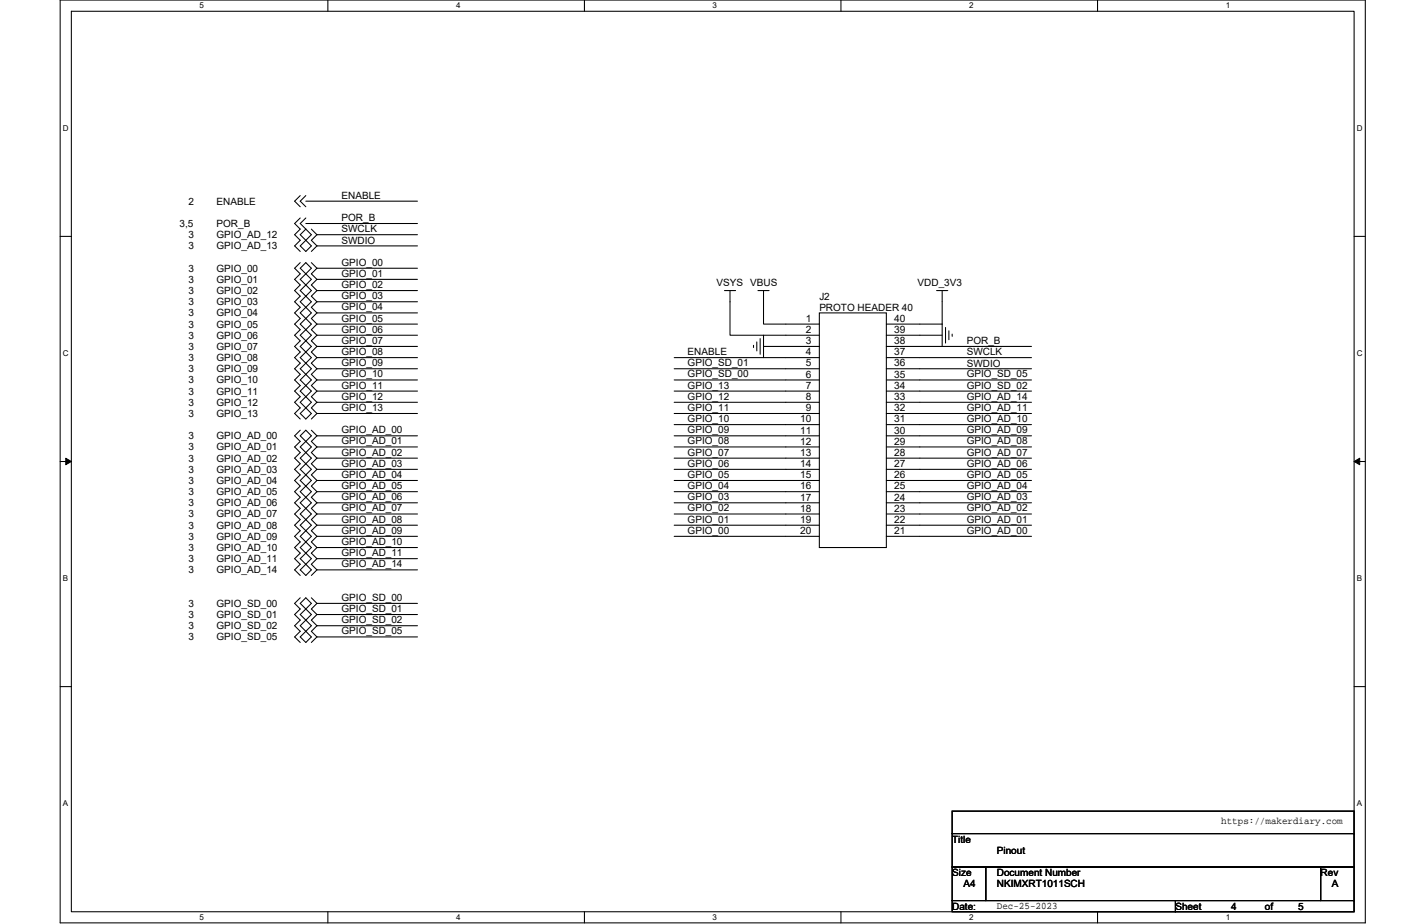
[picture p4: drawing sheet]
<svg xmlns="http://www.w3.org/2000/svg" width="432mm" height="279mm" viewBox="0 0 432 279" stroke-linecap="round" stroke-linejoin="round" font-family="sans-serif">
<path d="M18.2 0h394.9v279.1h-394.9zM21.6 3.4h388.1v272.3h-388.1z" fill="none" stroke="#000" stroke-width=".32"/>
<g fill="#fff">
<path d="M60.4 .4h1.3v2.7h-1.3z"/>
<path d="M60.4 276h1.3v2.7h-1.3z"/>
</g>
<path d="M99.2 0v3.4M99.2 275.7v3.4" fill="none" stroke="#000" stroke-width=".32"/>
<g fill="#fff">
<path d="M138 .4h1.3v2.7h-1.3z"/>
<path d="M138 276h1.3v2.7h-1.3z"/>
</g>
<path d="M176.8 0v3.4M176.8 275.7v3.4" fill="none" stroke="#000" stroke-width=".32"/>
<g fill="#fff">
<path d="M215.6 .4h1.4v2.7h-1.4z"/>
<path d="M215.6 276h1.4v2.7h-1.4z"/>
</g>
<path d="M254.5 0v3.4M254.5 275.7v3.4" fill="none" stroke="#000" stroke-width=".32"/>
<g fill="#fff">
<path d="M293.3 .4h1.3v2.7h-1.3z"/>
<path d="M293.3 276h1.3v2.7h-1.3z"/>
</g>
<path d="M332.1 0v3.4M332.1 275.7v3.4" fill="none" stroke="#000" stroke-width=".32"/>
<g fill="#fff">
<path d="M370.9 .4h1.3v2.7h-1.3z"/>
<path d="M370.9 276h1.3v2.7h-1.3z"/>
<path d="M19 37.4h1.8v2.8h-1.8z"/>
<path d="M410.6 37.4h1.7v2.8h-1.7z"/>
<path d="M19 105.5h1.8v2.7h-1.8z"/>
<path d="M410.6 105.5h1.7v2.7h-1.7z"/>
</g>
<path d="M18.2 71.5h3.4M409.7 71.5h3.4" fill="none" stroke="#000" stroke-width=".32"/>
<g fill="#fff">
<path d="M19 173.6h1.7v2.7h-1.7z"/>
<path d="M410.6 173.6h1.6v2.7h-1.6z"/>
</g>
<path d="M18.2 139.6h3.4M409.7 139.6h3.4" fill="none" stroke="#000" stroke-width=".32"/>
<path d="M19.9 138.6l1.7 1-1.7 .9zM409.7 139.6l1.7-1v1.9z" fill="#000" stroke="#000" stroke-width=".3"/>
<g fill="#fff">
<path d="M19 241.7h1.7v2.7h-1.7z"/>
<path d="M410.5 241.7h1.7v2.7h-1.7z"/>
</g>
<g fill="none" stroke="#000" stroke-width=".32">
<path d="M90.8 59.1l-1.6 1.7 1.6 1.7M92.5 59.1l-1.7 1.7 1.7 1.7M90.8 74.4l1.7-1.7 1.7 1.7-1.7 1.6zM90.8 65.9l-1.6 1.7 1.6 1.7-1.6 1.7 1.6 1.7-1.6 1.7 1.6 1.6M90.8 79.4l-1.6 1.7 1.6 1.7-1.6 1.7 1.6 1.7-1.6 1.7 1.6 1.7-1.6 1.6 1.6 1.7-1.6 1.7 1.6 1.7-1.6 1.7 1.6 1.7-1.6 1.7 1.6 1.7-1.6 1.7 1.6 1.6-1.6 1.7 1.6 1.7-1.6 1.7 1.6 1.7-1.6 1.7 1.6 1.7-1.6 1.7 1.6 1.7-1.6 1.6 1.6 1.7-1.6 1.7 1.6 1.7M92.5 60.8h33.8M92.5 67.6h33.8M92.5 65.9l-1.7 1.7 1.7 1.7M92.5 69.3l-1.7 1.7 1.7 1.7M92.5 69.3l1.7 1.7-1.7 1.7M94.2 69.3l1.7 1.7M94.2 79.4l1.7 1.7"/>
<path d="M95.9 71l-1.7 1.7 1.7 1.7M95.9 74.4l-1.7 1.6M95.9 71h30.4M95.9 74.4h30.4M90.8 81.1l1.7-1.7 1.7 1.7-1.7 1.7zM92.5 82.8l-1.7 1.7 1.7 1.7M92.5 86.2l-1.7 1.7 1.7 1.7M92.5 89.6l-1.7 1.6 1.7 1.7M92.5 92.9l-1.7 1.7 1.7 1.7M92.5 96.3l-1.7 1.7 1.7 1.7M92.5 99.7l-1.7 1.7 1.7 1.7M92.5 82.8l1.7 1.7-1.7 1.7"/>
<path d="M92.5 86.2l1.7 1.7-1.7 1.7M92.5 89.6l1.7 1.6-1.7 1.7M92.5 92.9l1.7 1.7-1.7 1.7M92.5 96.3l1.7 1.7-1.7 1.7M92.5 99.7l1.7 1.7-1.7 1.7M95.9 84.5l-1.7 1.7 1.7 1.7M95.9 87.9l-1.7 1.7 1.7 1.6M95.9 91.2l-1.7 1.7 1.7 1.7M95.9 94.6l-1.7 1.7 1.7 1.7M95.9 98l-1.7 1.7 1.7 1.7M95.9 81.1h30.4M95.9 84.5h30.4"/>
<path d="M95.9 87.9h30.4M95.9 91.2h30.4M95.9 94.6h30.4M95.9 98h30.4M95.9 81.1l-1.7 1.7 1.7 1.7M219.2 87.9h3.4M220.9 87.9v13.5h27M229.3 87.9h3.4M231 87.9v10.1h16.9M247.9 94.6h20.3v71h-20.3zM268.2 98h16.9M283.4 87.9h3.4"/>
<path d="M285.1 87.9v10.1M285.1 98v6.8M286.1 99v4.7M92.5 103.1l-1.7 1.7 1.7 1.6M92.5 106.4l-1.7 1.7 1.7 1.7M92.5 109.8l-1.7 1.7 1.7 1.7M92.5 113.2l-1.7 1.7 1.7 1.7M92.5 116.6l-1.7 1.7 1.7 1.7M92.5 120l-1.7 1.6 1.7 1.7M92.5 103.1l1.7 1.7-1.7 1.6M92.5 106.4l1.7 1.7-1.7 1.7M92.5 109.8l1.7 1.7-1.7 1.7"/>
<path d="M92.5 113.2l1.7 1.7-1.7 1.7M92.5 116.6l1.7 1.7-1.7 1.7M92.5 120l1.7 1.6-1.7 1.7M95.9 101.4l-1.7 1.7 1.7 1.7M95.9 104.8l-1.7 1.6 1.7 1.7M95.9 108.1l-1.7 1.7 1.7 1.7M95.9 111.5l-1.7 1.7 1.7 1.7M95.9 114.9l-1.7 1.7 1.7 1.7M95.9 118.3l-1.7 1.7 1.7 1.6M95.9 101.4h30.4M95.9 104.8h30.4M95.9 108.1h30.4"/>
<path d="M95.9 111.5h30.4M95.9 114.9h30.4M95.9 118.3h30.4M204 108.1h43.9M204 111.5h43.9M204 114.9h43.9M204 118.3h43.9M228 104.4v.7M229 103.4v2.7M230 102.4v4.7M231 104.8h16.9M231 101.4v6.7"/>
<path d="M268.2 118.3h43.9M268.2 114.9h43.9M268.2 111.5h43.9M268.2 108.1h43.9M268.2 104.8h43.9M268.2 101.4h16.9M287.1 100v2.7M288.1 101v.7M90.8 125l1.7-1.7 1.7 1.7-1.7 1.7zM90.8 131.8l1.7-1.7 1.7 1.7-1.7 1.7zM90.8 130.1l-1.6 1.7 1.6 1.7-1.6 1.6 1.6 1.7-1.6 1.7 1.6 1.7-1.6 1.7 1.6 1.7-1.6 1.7 1.6 1.7-1.6 1.7 1.6 1.7-1.6 1.6 1.6 1.7-1.6 1.7 1.6 1.7-1.6 1.7 1.6 1.7-1.6 1.7 1.6 1.7-1.6 1.7 1.6 1.7-1.6 1.6 1.6 1.7-1.6 1.7 1.6 1.7M92.5 133.5l-1.7 1.6 1.7 1.7"/>
<path d="M92.5 136.8l-1.7 1.7 1.7 1.7M92.5 133.5l1.7 1.6-1.7 1.7M92.5 136.8l1.7 1.7-1.7 1.7M94.2 130.1l1.7 1.7M95.9 121.6l-1.7 1.7 1.7 1.7M95.9 125l-1.7 1.7M95.9 131.8l-1.7 1.7 1.7 1.6M95.9 135.1l-1.7 1.7 1.7 1.7M95.9 138.5l-1.7 1.7 1.7 1.7M95.9 121.6h30.4M95.9 125h30.4M95.9 131.8h30.4"/>
<path d="M95.9 135.1h30.4M95.9 138.5h30.4M204 121.6h43.9M204 125h43.9M204 128.4h43.9M204 131.8h43.9M204 135.1h43.9M204 138.5h43.9M268.2 138.5h43.9M268.2 135.1h43.9M268.2 131.8h43.9M268.2 128.4h43.9"/>
<path d="M268.2 125h43.9M268.2 121.6h43.9M92.5 140.2l-1.7 1.7 1.7 1.7M92.5 143.6l-1.7 1.7 1.7 1.7M92.5 147l-1.7 1.7 1.7 1.7M92.5 150.4l-1.7 1.6 1.7 1.7M92.5 153.7l-1.7 1.7 1.7 1.7M92.5 157.1l-1.7 1.7 1.7 1.7M92.5 140.2l1.7 1.7-1.7 1.7M92.5 143.6l1.7 1.7-1.7 1.7M92.5 147l1.7 1.7-1.7 1.7M92.5 150.4l1.7 1.6-1.7 1.7"/>
<path d="M92.5 153.7l1.7 1.7-1.7 1.7M92.5 157.1l1.7 1.7-1.7 1.7M95.9 141.9l-1.7 1.7 1.7 1.7M95.9 145.3l-1.7 1.7 1.7 1.7M95.9 148.7l-1.7 1.7 1.7 1.6M95.9 152l-1.7 1.7 1.7 1.7M95.9 155.4l-1.7 1.7 1.7 1.7M95.9 158.8l-1.7 1.7 1.7 1.7M95.9 141.9h30.4M95.9 145.3h30.4M95.9 148.7h30.4M95.9 152h30.4"/>
<path d="M95.9 155.4h30.4M95.9 158.8h30.4M204 141.9h43.9M204 145.3h43.9M204 148.7h43.9M204 152h43.9M204 155.4h43.9M204 158.8h43.9M268.2 158.8h43.9M268.2 155.4h43.9M268.2 152h43.9M268.2 148.7h43.9"/>
<path d="M268.2 145.3h43.9M268.2 141.9h43.9M90.8 172.3l1.7-1.7 1.7 1.7-1.7 1.7zM92.5 160.5l-1.7 1.7 1.7 1.7M92.5 163.9l-1.7 1.7 1.7 1.7M92.5 167.3l-1.7 1.6 1.7 1.7M92.5 160.5l1.7 1.7-1.7 1.7M92.5 163.9l1.7 1.7-1.7 1.7M92.5 167.3l1.7 1.6-1.7 1.7M95.9 162.2l-1.7 1.7 1.7 1.7M95.9 165.6l-1.7 1.7 1.7 1.6M95.9 168.9l-1.7 1.7 1.7 1.7"/>
<path d="M95.9 172.3l-1.7 1.7M95.9 162.2h30.4M95.9 165.6h30.4M95.9 172.3h30.4M95.9 168.9h30.4M204 162.2h43.9M268.2 162.2h43.9M90.8 182.5l1.7-1.7 1.7 1.7-1.7 1.7zM90.8 192.6l1.7-1.7 1.7 1.7-1.7 1.7zM90.8 180.8l-1.6 1.7 1.6 1.7-1.6 1.6 1.6 1.7-1.6 1.7 1.6 1.7-1.6 1.7 1.6 1.7M92.5 184.1l-1.7 1.7 1.7 1.7M92.5 187.5l-1.7 1.7 1.7 1.7"/>
<path d="M92.5 184.1l1.7 1.7-1.7 1.7M92.5 187.5l1.7 1.7-1.7 1.7M94.2 180.8l1.7 1.7M95.9 182.5l-1.7 1.7 1.7 1.6M95.9 185.8l-1.7 1.7 1.7 1.7M95.9 189.2l-1.7 1.7 1.7 1.7M95.9 192.6l-1.7 1.7M95.9 182.5h30.4M95.9 185.8h30.4M95.9 189.2h30.4M95.9 192.6h30.4M18.2 207.6h3.4"/>
<path d="M409.7 207.6h3.4M288.1 245.3h121.6v6.8h-121.6zM288.1 252.1h121.6v10.1h-121.6zM288.1 272.3h67.6v3.4h-67.6zM288.1 262.2h10.2v10.1h-10.2zM298.3 262.2h101.3v10.1h-101.3zM355.7 272.3h54v3.4h-54zM399.6 262.2h10.1v10.1h-10.1z"/>
</g>
<g font-size="3">
<text x="57.1" y="61.9">2</text>
<text x="65.5" y="61.9">ENABLE</text>
<text x="103.3" y="60.2">ENABLE</text>
<text x="54.4" y="68.6">3,5</text>
<text x="65.5" y="68.6">POR_B</text>
<text x="103.3" y="66.8">POR_B</text>
<text x="103.3" y="70.3">SWCLK</text>
<text x="57.1" y="72">3</text>
<text x="57.1" y="75.4">3</text>
<text x="65.5" y="72">GPIO_AD_12</text>
<text x="65.5" y="75.4">GPIO_AD_13</text>
<text x="103.3" y="73.7">SWDIO</text>
<text x="57.1" y="82.1">3</text>
<text x="65.5" y="82.1">GPIO_00</text>
<text x="103.3" y="80.3">GPIO_00</text>
<text x="103.3" y="83.7">GPIO_01</text>
<text x="57.1" y="85.5">3</text>
<text x="57.1" y="88.9">3</text>
<text x="65.5" y="85.5">GPIO_01</text>
<text x="65.5" y="88.9">GPIO_02</text>
<text x="103.3" y="87.1">GPIO_02</text>
<text x="216.9" y="86.5">VSYS VBUS</text>
<text x="277.7" y="86.5">VDD_3V3</text>
<text x="57.1" y="92.3">3</text>
<text x="57.1" y="95.7">3</text>
<text x="65.5" y="92.3">GPIO_03</text>
<text x="65.5" y="95.7">GPIO_04</text>
<text x="103.3" y="90.5">GPIO_03</text>
<text x="103.3" y="93.8">GPIO_04</text>
<text x="247.9" y="90.6">J2</text>
<text x="247.9" y="94">PROTO HEADER 40</text>
<text x="57.1" y="99">3</text>
<text x="65.5" y="99">GPIO_05</text>
<text x="103.3" y="97.2">GPIO_05</text>
<text x="103.3" y="100.6">GPIO_06</text>
<text x="243.9" y="97.3">1</text>
<text x="243.9" y="100.7">2</text>
<text x="270.6" y="100.7">39</text>
<text x="270.6" y="97.3">40</text>
<text x="57.1" y="102.4">3</text>
<text x="57.1" y="105.8">3</text>
<text x="65.5" y="102.4">GPIO_06</text>
<text x="65.5" y="105.8">GPIO_07</text>
<text x="103.3" y="104">GPIO_07</text>
<text x="103.3" y="107.4">GPIO_08</text>
<text x="208.1" y="107.5">ENABLE</text>
<text x="243.9" y="104.1">3</text>
<text x="243.9" y="107.4">4</text>
<text x="270.6" y="107.4">37</text>
<text x="270.6" y="104.1">38</text>
<text x="292.5" y="104">POR_B</text>
<text x="292.5" y="107.5">SWCLK</text>
<text x="57.1" y="109.2">3</text>
<text x="57.1" y="112.5">3</text>
<text x="65.5" y="109.2">GPIO_08</text>
<text x="65.5" y="112.5">GPIO_09</text>
<text x="103.3" y="110.7">GPIO_09</text>
<text x="208.1" y="110.7">GPIO_SD_01</text>
<text x="243.9" y="110.8">5</text>
<text x="270.6" y="110.8">36</text>
<text x="292.5" y="110.8">SWDIO</text>
<text x="57.1" y="115.9">3</text>
<text x="57.1" y="119.3">3</text>
<text x="65.5" y="115.9">GPIO_10</text>
<text x="65.5" y="119.3">GPIO_11</text>
<text x="103.3" y="114.1">GPIO_10</text>
<text x="103.3" y="117.5">GPIO_11</text>
<text x="208.1" y="114.1">GPIO_SD_00</text>
<text x="208.1" y="117.5">GPIO_13</text>
<text x="243.9" y="114.2">6</text>
<text x="243.9" y="117.6">7</text>
<text x="270.6" y="117.6">34</text>
<text x="270.6" y="114.2">35</text>
<text x="292.5" y="114.1">GPIO_SD_05</text>
<text x="292.5" y="117.5">GPIO_SD_02</text>
<text x="57.1" y="122.7">3</text>
<text x="65.5" y="122.7">GPIO_12</text>
<text x="103.3" y="120.9">GPIO_12</text>
<text x="103.3" y="124.2">GPIO_13</text>
<text x="208.1" y="120.9">GPIO_12</text>
<text x="208.1" y="124.2">GPIO_11</text>
<text x="243.9" y="120.9">8</text>
<text x="243.9" y="124.3">9</text>
<text x="270.6" y="124.3">32</text>
<text x="270.6" y="120.9">33</text>
<text x="292.5" y="120.9">GPIO_AD_14</text>
<text x="292.5" y="124.2">GPIO_AD_11</text>
<text x="57.1" y="126.1">3</text>
<text x="65.5" y="126.1">GPIO_13</text>
<text x="103.3" y="131">GPIO_AD_00</text>
<text x="208.1" y="127.6">GPIO_10</text>
<text x="208.1" y="131">GPIO_09</text>
<text x="242.2" y="127.7">10</text>
<text x="242.2" y="131.1">11</text>
<text x="270.6" y="131.1">30</text>
<text x="270.6" y="127.7">31</text>
<text x="292.5" y="127.6">GPIO_AD_10</text>
<text x="292.5" y="131">GPIO_AD_09</text>
<text x="57.1" y="132.8">3</text>
<text x="57.1" y="136.2">3</text>
<text x="65.5" y="132.8">GPIO_AD_00</text>
<text x="65.5" y="136.2">GPIO_AD_01</text>
<text x="103.3" y="134.4">GPIO_AD_01</text>
<text x="103.3" y="137.8">GPIO_AD_02</text>
<text x="208.1" y="134.4">GPIO_08</text>
<text x="208.1" y="137.8">GPIO_07</text>
<text x="242.2" y="134.5">12</text>
<text x="242.2" y="137.8">13</text>
<text x="270.6" y="137.8">28</text>
<text x="270.6" y="134.5">29</text>
<text x="292.5" y="134.4">GPIO_AD_08</text>
<text x="292.5" y="137.8">GPIO_AD_07</text>
<text x="57.1" y="139.6">3</text>
<text x="57.1" y="143">3</text>
<text x="65.5" y="139.6">GPIO_AD_02</text>
<text x="65.5" y="143">GPIO_AD_03</text>
<text x="103.3" y="141.1">GPIO_AD_03</text>
<text x="208.1" y="141.1">GPIO_06</text>
<text x="242.2" y="141.2">14</text>
<text x="270.6" y="141.2">27</text>
<text x="292.5" y="141.1">GPIO_AD_06</text>
<text x="57.1" y="146.3">3</text>
<text x="57.1" y="149.7">3</text>
<text x="65.5" y="146.3">GPIO_AD_04</text>
<text x="65.5" y="149.7">GPIO_AD_05</text>
<text x="103.3" y="144.5">GPIO_AD_04</text>
<text x="103.3" y="147.9">GPIO_AD_05</text>
<text x="208.1" y="144.5">GPIO_05</text>
<text x="208.1" y="147.9">GPIO_04</text>
<text x="242.2" y="144.6">15</text>
<text x="242.2" y="148">16</text>
<text x="270.6" y="148">25</text>
<text x="270.6" y="144.6">26</text>
<text x="292.5" y="144.5">GPIO_AD_05</text>
<text x="292.5" y="147.9">GPIO_AD_04</text>
<text x="57.1" y="153.1">3</text>
<text x="65.5" y="153.1">GPIO_AD_06</text>
<text x="103.3" y="151.3">GPIO_AD_06</text>
<text x="103.3" y="154.6">GPIO_AD_07</text>
<text x="208.1" y="151.3">GPIO_03</text>
<text x="208.1" y="154.6">GPIO_02</text>
<text x="242.2" y="151.3">17</text>
<text x="242.2" y="154.7">18</text>
<text x="270.6" y="154.7">23</text>
<text x="270.6" y="151.3">24</text>
<text x="292.5" y="151.3">GPIO_AD_03</text>
<text x="292.5" y="154.6">GPIO_AD_02</text>
<text x="57.1" y="156.5">3</text>
<text x="57.1" y="159.9">3</text>
<text x="65.5" y="156.5">GPIO_AD_07</text>
<text x="65.5" y="159.9">GPIO_AD_08</text>
<text x="103.3" y="158">GPIO_AD_08</text>
<text x="103.3" y="161.4">GPIO_AD_09</text>
<text x="208.1" y="158">GPIO_01</text>
<text x="208.1" y="161.4">GPIO_00</text>
<text x="242.2" y="158.1">19</text>
<text x="242.2" y="161.5">20</text>
<text x="270.6" y="161.5">21</text>
<text x="270.6" y="158.1">22</text>
<text x="292.5" y="158">GPIO_AD_01</text>
<text x="292.5" y="161.4">GPIO_AD_00</text>
<text x="57.1" y="163.2">3</text>
<text x="57.1" y="166.6">3</text>
<text x="65.5" y="163.2">GPIO_AD_09</text>
<text x="65.5" y="166.6">GPIO_AD_10</text>
<text x="103.3" y="164.8">GPIO_AD_10</text>
<text x="57.1" y="173.4">3</text>
<text x="57.1" y="170">3</text>
<text x="65.5" y="173.4">GPIO_AD_14</text>
<text x="65.5" y="170">GPIO_AD_11</text>
<text x="103.3" y="171.5">GPIO_AD_14</text>
<text x="103.3" y="168.1">GPIO_AD_11</text>
<text x="57.1" y="183.5">3</text>
<text x="65.5" y="183.5">GPIO_SD_00</text>
<text x="103.3" y="181.7">GPIO_SD_00</text>
<text x="103.3" y="185">GPIO_SD_01</text>
<text x="57.1" y="186.9">3</text>
<text x="57.1" y="190.2">3</text>
<text x="65.5" y="186.9">GPIO_SD_01</text>
<text x="65.5" y="190.2">GPIO_SD_02</text>
<text x="103.3" y="188.4">GPIO_SD_02</text>
<text x="103.3" y="191.8">GPIO_SD_05</text>
<text x="57.1" y="193.6">3</text>
<text x="65.5" y="193.6">GPIO_SD_05</text>
<text x="369.5" y="249">https://makerdiary.com</text>
<text x="288.1" y="254.8">Title</text>
<text x="301.6" y="258.1">Pinout</text>
<text x="288.1" y="264.9">Size</text>
<text x="291.5" y="268.3">A4</text>
<text x="301.6" y="264.9">Document Number</text>
<text x="301.6" y="268.3">NKIMXRT1011SCH</text>
<text x="399.6" y="264.9">Rev</text>
<text x="403" y="268.3">A</text>
<text x="288.1" y="275">Date:</text>
<text x="301.6" y="274.7">Dec-25-2023</text>
<text x="355.7" y="275">Sheet</text>
<text x="372.6" y="275">4</text>
<text x="382.7" y="275">of</text>
<text x="392.9" y="275">5</text>
</g>
<g font-size="2.4">
<text x="60.4" y="2.5">5</text>
<text x="138" y="2.5">4</text>
<text x="215.6" y="2.5">3</text>
<text x="293.3" y="2.5">2</text>
<text x="370.9" y="2.5">1</text>
<text x="19" y="39.6">D</text>
<text x="410.6" y="39.6">D</text>
<text x="19" y="107.7">C</text>
<text x="410.6" y="107.7">C</text>
<text x="19" y="175.8">B</text>
<text x="410.6" y="175.8">B</text>
<text x="19" y="243.8">A</text>
<text x="410.6" y="243.8">A</text>
<text x="60.4" y="278.2">5</text>
<text x="138" y="278.2">4</text>
<text x="215.6" y="278.2">3</text>
<text x="293.3" y="278.2">2</text>
<text x="370.9" y="278.2">1</text>
</g>
</svg>
